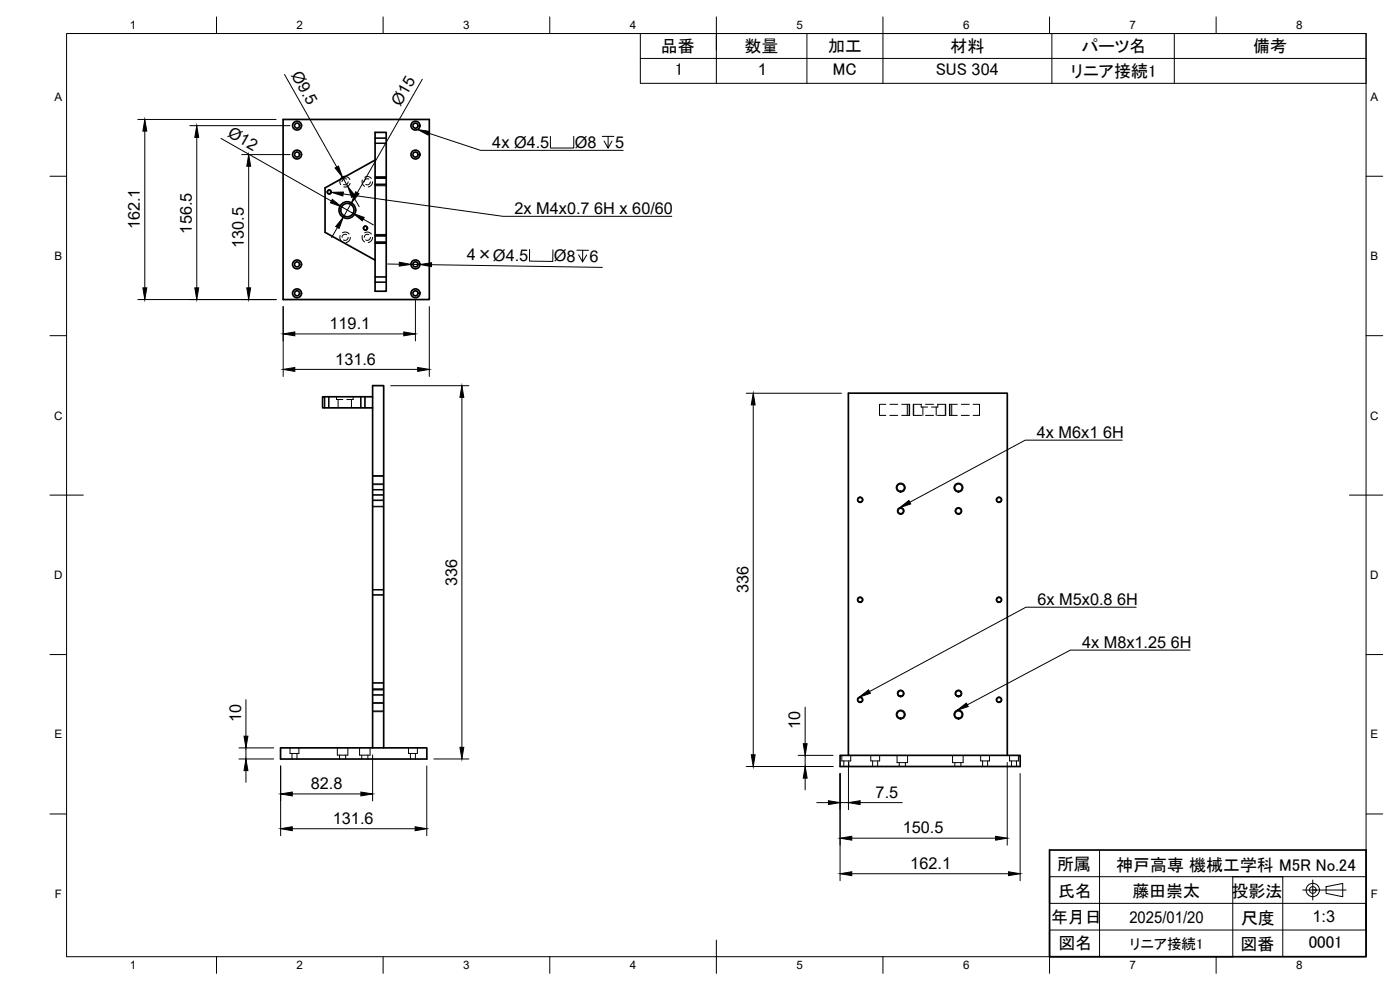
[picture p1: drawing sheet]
<svg xmlns="http://www.w3.org/2000/svg" width="420mm" height="297mm" viewBox="0 0 420 297" stroke-linecap="round" stroke-linejoin="round" font-family="sans-serif">
<!-- layer: Hidden -->
<g fill="none" stroke="#000" stroke-width=".3">
<path d="M102.2 53.8l-.2 .6 .2 1M103.7 53l.9 .3 .4 .6M104 53.7h-.1a.91 .91 0 0 0-1.2 .8M104.5 54.6a.91 .91 0 0 1-1.4 .7M105.1 55a1.58 1.58 0 0 1-1.9 1.1M108.8 54a1.55 1.55 0 0 0 .6 1.9M109.5 53.2a1.54 1.54 0 0 1 1.9 .3M110.7 53.7h-.1a.91 .91 0 0 0-1.3 .8M111.1 54.6a.91 .91 0 0 1-1.3 .7M111.8 54.6a1.6 1.6 0 0 1-1.3 1.5M112.6 42.9h3.3M112.6 41.5h3.3"/>
<path d="M112.6 55.5h3.3M112.6 53.2h3.3M112.6 55.2h3.3M112.6 53.5h3.3M102.1 70.7a1.58 1.58 0 0 0 .7 1.9M102.8 69.8a1.51 1.51 0 0 1 2 .4M104 70.4a.91 .91 0 0 0-1.3 .8M104.5 71.2a.91 .91 0 0 1-1.4 .8M105.2 71.2a1.55 1.55 0 0 1-1.4 1.6M108.8 70.7a1.58 1.58 0 0 0 .6 1.9M109.5 69.8a1.51 1.51 0 0 1 1.9 .4M110.7 70.4a.91 .91 0 0 0-1.4 .8"/>
<path d="M111.1 71.2a.91 .91 0 0 1-1.3 .8M111.8 71.2a1.55 1.55 0 0 1-1.3 1.6M112.6 72.8h3.3M112.6 70.6h3.3M112.6 72.5h3.3M112.6 70.9h3.3M112.6 84.6h3.3M112.6 83.2h3.3M97.5 119v3.4M98.6 119v3.4M101 119v.9h1.9M101.5 119.9v2.5"/>
<path d="M105.5 119.9v2.5M106 119v.9h-1.9M108.4 119v3.4M109.5 119v3.4M265.9 121.3h-2v3.3h2M267.1 121.3h2.3M267.1 124.6h2.3M270.6 121.3h2.4M270.6 124.6h2.4M272.3 121.3v3.3M273 121.3v3.3M274.1 121.3v3.3"/>
<path d="M274.2 121.3h2.4M274.2 124.6h2.4M276.5 121.3v.8h1.9M277 122.1v2.5M277.8 121.3h2.4M277.8 124.6h2.4M281 122.1v2.5M281.3 121.3h2.4M281.3 124.6h2.4M281.5 121.3v.8h-2M283.8 121.3v3.3M285.6 121.3v3.3"/>
<path d="M287.3 121.3h-2.4v3.3h2.4M288.5 121.3h2.4M288.5 124.6h2.4M292.1 121.3h1.9v3.3h-1.9M111.8 148.4h3.3M111.8 147h3.3M111.8 145.2h3.3M111.8 142.9h3.3M111.8 151.9h3.3M111.8 150.2h3.3M111.8 178.4h3.3M111.8 177h3.3"/>
<path d="M111.8 208.4h3.3M111.8 207h3.3M111.8 213.3h3.3M111.8 211h3.3M111.8 206.7h3.3M111.8 205h3.3M87 224.4v1.7h2.7v-1.7M87.6 226.1v1.6M89.1 226.1v1.6M101.2 224.4v2.2h3.2v-2.2M101.9 226.6v1.1M103.7 226.6v1.1"/>
<path d="M107.9 224.4v2.2h3.2v-2.2M108.6 226.6v1.1M110.4 226.6v1.1M122.6 224.4v1.7h2.7v-1.7M123.2 226.1v1.6M124.7 226.1v1.6M252.6 226.6v1.7h2.7v-1.7M253.2 228.3v1.7M254.7 228.3v1.7M261.3 226.6v1.7h2.7v-1.7M261.9 228.3v1.7M263.4 228.3v1.7"/>
<path d="M269.2 226.6v2.2h3.2v-2.2M269.9 228.8v1.2M271.7 228.8v1.2M285.9 226.6v2.2h3.2v-2.2M286.6 228.8v1.2M288.4 228.8v1.2M294.3 226.6v1.7h2.7v-1.7M294.9 228.3v1.7M296.4 228.3v1.7M303 226.6v1.7h2.6v-1.7M303.6 228.3v1.7M305.1 228.3v1.7"/>
</g>
<!-- layer: Visible -->
<g fill="none" stroke="#000" stroke-width=".51">
<path d="M85 35.8h43.8v54.1h-43.8zM112.6 39.7h3.3v47.7h-3.3zM103.7 53l-.7 .1-.8 .7M112.6 48l-15 8.4v13.3l15 8.3M111.8 119h-15v3.4h15M84.2 224.4h43.9v3.3h-43.9zM111.8 224.4v-108.7h3.3v108.7M252.1 226.6h54.1v3.4h-54.1zM254.6 226.6v-108.6h47.7v108.6"/>
<circle cx="89.1" cy="37.7" r=".75"/>
<circle cx="89.2" cy="37.7" r="1.33"/>
<circle cx="124.7" cy="37.7" r=".75"/>
<circle cx="124.7" cy="37.7" r="1.33"/>
<circle cx="89.1" cy="46.4" r=".75"/>
<circle cx="89.2" cy="46.4" r="1.33"/>
<circle cx="98.8" cy="57.6" r=".56"/>
<circle cx="124.7" cy="46.4" r=".75"/>
<circle cx="124.7" cy="46.4" r="1.33"/>
<circle cx="89.1" cy="79.3" r=".75"/>
<circle cx="89.2" cy="79.3" r="1.33"/>
<circle cx="104.2" cy="63" r="2.51"/>
<circle cx="104.2" cy="63" r="2"/>
<circle cx="109.7" cy="68.4" r=".56"/>
<circle cx="124.7" cy="79.3" r=".75"/>
<circle cx="124.7" cy="79.3" r="1.33"/>
<circle cx="89.1" cy="88" r=".75"/>
<circle cx="89.2" cy="88" r="1.33"/>
<circle cx="124.7" cy="88" r=".75"/>
<circle cx="124.7" cy="88" r="1.33"/>
<circle cx="258.1" cy="150" r=".71"/>
<circle cx="270.3" cy="153.3" r=".84"/>
<circle cx="270.3" cy="146.3" r="1.13"/>
<circle cx="287.6" cy="153.3" r=".84"/>
<circle cx="287.6" cy="146.3" r="1.13"/>
<circle cx="299.8" cy="150" r=".71"/>
<circle cx="258.1" cy="180" r=".71"/>
<circle cx="299.8" cy="180" r=".71"/>
<circle cx="258.1" cy="210" r=".71"/>
<circle cx="270.3" cy="208.1" r=".84"/>
<circle cx="270.3" cy="214.4" r="1.13"/>
<circle cx="287.6" cy="208.1" r=".84"/>
<circle cx="287.6" cy="214.4" r="1.13"/>
<circle cx="299.8" cy="210" r=".71"/>
</g>
<!-- layer: Hidden Narrow -->
<g fill="none" stroke="#000" stroke-width=".3">
<path d="M112.6 43.1h3.3M112.6 41.4h3.3M112.6 55.7h3.3M112.6 53h3.3M112.6 55.4h3.3M112.6 53.3h3.3M112.6 73.1h3.3M112.6 70.3h3.3M112.6 72.7h3.3M112.6 70.7h3.3M112.6 84.7h3.3M112.6 83h3.3"/>
<path d="M97.4 119v3.4M98.7 119v3.4M108.2 119v3.4M109.6 119v3.4M272.9 121.3v3.3M274.2 121.3v3.3M283.7 121.3v3.3M285.1 121.3v3.3M111.8 148.6h3.3M111.8 146.9h3.3M111.8 145.4h3.3M111.8 142.7h3.3"/>
<path d="M111.8 152.1h3.3M111.8 150h3.3M111.8 178.6h3.3M111.8 176.9h3.3M111.8 208.6h3.3M111.8 206.8h3.3M111.8 213.5h3.3M111.8 210.8h3.3M111.8 204.8h3.3"/>
</g>
<!-- layer: Visible Narrow -->
<g fill="none" stroke="#000" stroke-width=".3">
<circle cx="98.8" cy="57.6" r=".69"/>
<circle cx="109.7" cy="68.4" r=".69"/>
<circle cx="258.1" cy="150" r=".86"/>
<circle cx="270.3" cy="153.3" r="1.03"/>
<circle cx="270.3" cy="146.3" r="1.37"/>
<circle cx="287.6" cy="153.3" r="1.03"/>
<circle cx="287.6" cy="146.3" r="1.37"/>
<circle cx="299.8" cy="150" r=".86"/>
<circle cx="258.1" cy="180" r=".86"/>
<circle cx="299.8" cy="180" r=".86"/>
<circle cx="258.1" cy="210" r=".86"/>
<circle cx="270.3" cy="208.1" r="1.03"/>
<circle cx="270.3" cy="214.4" r="1.37"/>
<circle cx="287.6" cy="208.1" r="1.03"/>
<circle cx="287.6" cy="214.4" r="1.37"/>
<circle cx="299.8" cy="210" r=".86"/>
</g>
<!-- layer: Border -->
<g fill="none" stroke="#000" stroke-width=".3">
<path d="M20 10.1h390v276.9h-390zM65 5.1v5M115 5.1v5M165 5.1v5M215 5.1v10M265 5.1v5M315 5.1v5M365 5.1v5M15 52.9h5M410 52.9h5M15 100.7h5M410 100.7h5"/>
<path d="M15 148.6h10M405 148.6h10M15 196.4h5M410 196.4h5M15 244.2h5M410 244.2h5M65 287v5M115 287v5M165 287v5M215 282.1v9.9M265 287v5M315 287v5"/>
<path d="M365 287v5"/>
</g>
<!-- layer: TitleBlock -->
<path d="M315 255h95v32h-95z" fill="none" stroke="#000" stroke-width=".51"/>
<g fill="none" stroke="#000" stroke-width=".3">
<path d="M330 255v32M315 263h95M315 271h95M315 279h95M370 263v24M385 263v24M391 267h13M394 264v6.1M398 266.1l5-1v4l-5-1.1z"/>
<circle cx="394" cy="267" r="2"/>
<circle cx="394" cy="267" r="1.01"/>
</g>
<path d="M315 279v8h55M315 263v8M370 263h15M410 271v8" fill="none" stroke="#000" stroke-width=".36"/>
<!-- layer: FD_Dimensions -->
<g fill="none" stroke="#000" stroke-width=".3">
<path d="M41.4 35.8h41.5M43.5 39.3v47.1M57 37.7h30M85.4 22.3l15.7 27.8M126.7 23.8l-19.5 34M59.1 41.2v45.2M66.3 41.5l33.2 18.8M72.5 46.4h14.5M74.6 49.9v36.5M102.8 53.2l1.6 2.7M106.1 59l1.7 3M101.3 68.2l-1.8 3.1"/>
<path d="M102.5 62l3.5 2M105.5 60.9l-2.5 4.3M109 65.8l3.1 1.7M116.3 79.2l3.5 .1M123.3 79.3l2.7 .1M129.5 79.4l51.3 .8M158.9 74.8v3.5l7 .2v-3.6M173.1 75.1h3.5M174.9 75.1l-.1 3.5-1.1-2.1M176.1 76.5l-1.3 2.1M41.4 89.9h41.5M85 92v21"/>
<path d="M124.7 90.1v12.2M128.8 92v21M88.5 110.8h36.8M88.5 100.2h32.7M117.3 115.7h23.4M138.6 119.2v105M224 118h28.5M226.1 121.5v105M73.8 209.9v11M241.6 212.2v10.9M71.7 227.7h10.4M71.7 224.4h10.4"/>
<path d="M73.8 224.4v3.3M73.8 231.2v3.5M84.2 229.8v20.9M87.7 238.2h20.6M111.8 226.5v13.8M128.1 229.8v20.9M130.2 227.7h10.5M224 230h26M239.5 226.6h10.5M241.6 226.6v3.4M241.6 233.5v3.5M252.1 232.1v32.2"/>
<path d="M254.6 228.8v14.1M302.3 228.8v24.8M306.2 232.1v32.2M87.7 248.7h36.9M245.1 240.8h3.5M252.1 240.8h2.5M255.6 251.5h43.2M258.1 240.8h12.7M255.6 262.2h47.1"/>
</g>
<g fill="#000" stroke="#000" stroke-width=".3">
<path d="M43.5 35.8l.5 3.5h-1.1zM59.1 37.7l.5 3.5h-1.1zM74.6 46.4l.6 3.5h-1.1zM99.7 59.8l2.8 2.2-3.3-1.2zM100.6 50.4l1-.6 1.2 3.4zM104.4 55.9l2.2 2.8-1 .6zM106.7 57.5l1 .6-2.2 2.8zM103 65.2l-1.2 3.3-1-.5zM106 64l3.3 1.2-.6 1.1zM119.8 78.7l3.5 .6-3.5 .5zM126 79.4l3.5-.6v1.2zM42.9 86.4h1.1l-.5 3.5z"/>
<path d="M58.5 86.4h1.1l-.5 3.5zM74.1 86.4h1.1l-.6 3.5zM85 100.2l3.5-.6v1.2zM121.2 99.6l3.5 .6-3.5 .6zM85 110.8l3.5-.5v1.1zM125.3 110.3l3.5 .5-3.5 .6zM138.6 115.7l.6 3.5h-1.2zM226.1 118l.5 3.5h-1.1zM73.8 227.7l.6 3.5h-1.2zM73.2 220.9h1.2l-.6 3.5zM84.2 238.2l3.5-.6v1.2zM108.3 237.6l3.5 .6-3.5 .6z"/>
<path d="M138 224.2h1.2l-.6 3.5zM225.5 226.5h1.1l-.5 3.5zM241.6 230l.6 3.5h-1.1zM241.1 223.1h1.1l-.6 3.5zM84.2 248.7l3.5-.6v1.1zM124.6 248.1l3.5 .6-3.5 .5zM248.6 240.2l3.5 .6-3.5 .6zM252.1 251.5l3.5-.6v1.2zM254.6 240.8l3.5-.6v1.2zM298.8 250.9l3.5 .6-3.5 .6zM252.1 262.2l3.5-.6v1.1zM302.7 261.6l3.5 .6-3.5 .5z"/>
</g>
<!-- layer: Hole Notes -->
<path d="M99.5 57.7l3.5-.1-.1 1.2zM125.3 38.9l3.5 .5-.3 1.1zM270 152.3l2.8-2.1 .5 1zM257.9 209.2l2.8-2.2 .5 1zM287.2 213.1l2.8-2.1 .6 1z" fill="#000" stroke="#000" stroke-width=".3"/>
<path d="M128.7 40l15.5 5.1h42.8M103 58.2l47.9 6.7h50.7M165.2 40.9v3.5h7v-3.5M180.7 40.9h3.5M182.5 40.9v3.5l-1.2-2.1M183.7 42.3l-1.2 2.1M336.8 132.1h-29.1l-34.7 18.6M341 182.2h-33.1l-47 25.3M357.2 195.1h-36l-30.9 16.4" fill="none" stroke="#000" stroke-width=".3"/>
<!-- layer: Custom Tables -->
<path d="M192.2 10.1h217.8v14.9h-217.8zM192.2 17.5h217.8M215 10.1v14.9M242.2 10.1v14.9M265 10.1v14.9M315.7 10.1v14.9M352.4 10.1v14.9" fill="none" stroke="#000" stroke-width=".3"/>
<g font-size="5.1">
<text x="198.4" y="15.6">品番</text>
<text x="223.5" y="15.6">数量</text>
<text x="248.6" y="15.7">加工</text>
<text x="285.3" y="15.6">材料</text>
<text x="324.6" y="15.6">パーツ名</text>
<text x="376.1" y="15.6">備考</text>
<text x="202.5" y="22.4">1</text>
<text x="249.9" y="22.4">MC</text>
<text x="280.8" y="22.4">SUS 304</text>
<text x="321.4" y="23.1">リニア接続1</text>
<text x="317.2" y="261">所属</text>
<text x="335" y="261.2">神戸高専 機械工学科 M5R No.24</text>
<text x="317.6" y="269.1">氏名</text>
<text x="339.8" y="269.2">藤田崇太</text>
<text x="369.6" y="269.1">投影法</text>
<text x="315.4" y="276.9">年月日</text>
<text x="372.4" y="277.2">尺度</text>
<text x="317.7" y="284.8">図名</text>
<text x="372.3" y="285.1">図番</text>
<text x="392.8" y="284.6">0001</text>
</g>
<g font-size="4.9">
<text x="87.3" y="22.6" transform="rotate(61 87.3 22.6)">Ø9.5</text>
<text x="227.4" y="22.4">1</text>
<text x="120.2" y="32.1" transform="rotate(-60 120.2 32.1)">Ø15</text>
<text x="68.1" y="40.8" transform="rotate(30 68.1 40.8)">Ø12</text>
<text x="147.7" y="44.4">4x Ø4.5</text>
<text x="172.5" y="44.4">Ø8</text>
<text x="184.6" y="44.4">5</text>
<text x="154.4" y="64.2">2x M4x0.7</text>
<text x="178.3" y="64.2">6H x 60/60</text>
<text x="42" y="68.8" transform="rotate(-90 42 68.8)">162.1</text>
<text x="57.6" y="70.1" transform="rotate(-90 57.6 70.1)">156.5</text>
<text x="73.2" y="74.4" transform="rotate(-90 73.2 74.4)">130.5</text>
<text x="140.1" y="78" transform="rotate(1 140.1 78)">4×Ø4.5</text>
<text x="166.2" y="78.5" transform="rotate(1 166.2 78.5)">Ø8</text>
<text x="176.9" y="78.6" transform="rotate(1 176.9 78.6)">6</text>
<text x="98.9" y="98.7">119.1</text>
<text x="100.6" y="109.4">131.6</text>
<text x="311.2" y="131.4">4x M6x1</text>
<text x="331" y="131.4">6H</text>
<text x="137.2" y="175.8" transform="rotate(-90 137.2 175.8)">336</text>
<text x="224.6" y="178" transform="rotate(-90 224.6 178)">336</text>
<text x="311.4" y="181.5">6x M5x0.8</text>
<text x="335.3" y="181.5">6H</text>
<text x="324.7" y="194.4">4x M8x1.25</text>
<text x="351.4" y="194.4">6H</text>
<text x="72.3" y="216.5" transform="rotate(-90 72.3 216.5)">10</text>
<text x="240.2" y="218.8" transform="rotate(-90 240.2 218.8)">10</text>
<text x="93.3" y="236.8">82.8</text>
<text x="262.8" y="239.4">7.5</text>
<text x="99.9" y="247.2">131.6</text>
<text x="270.9" y="250">150.5</text>
<text x="273.2" y="260.7">162.1</text>
<text x="338.9" y="276.9">2025/01/20</text>
<text x="393.9" y="276.6">1:3</text>
</g>
<text font-size="4.4" x="339.1" y="284.6">リニア接続1</text>
<g font-size="3.5">
<text x="39" y="8.8">1</text>
<text x="89" y="8.8">2</text>
<text x="139" y="8.8">3</text>
<text x="189" y="8.8">4</text>
<text x="239" y="8.8">5</text>
<text x="289" y="8.8">6</text>
<text x="339" y="8.8">7</text>
<text x="389" y="8.8">8</text>
<text x="16.3" y="30.2">A</text>
<text x="411.3" y="30.2">A</text>
<text x="16.3" y="78">B</text>
<text x="411.3" y="78">B</text>
<text x="16.2" y="125.9">C</text>
<text x="411.2" y="125.9">C</text>
<text x="16.2" y="173.7">D</text>
<text x="411.2" y="173.7">D</text>
<text x="16.3" y="221.6">E</text>
<text x="411.3" y="221.6">E</text>
<text x="16.4" y="269.4">F</text>
<text x="411.4" y="269.4">F</text>
<text x="39" y="290.8">1</text>
<text x="89" y="290.8">2</text>
<text x="139" y="290.8">3</text>
<text x="189" y="290.8">4</text>
<text x="239" y="290.8">5</text>
<text x="289" y="290.8">6</text>
<text x="339" y="290.8">7</text>
<text x="389" y="290.8">8</text>
</g>
</svg>
